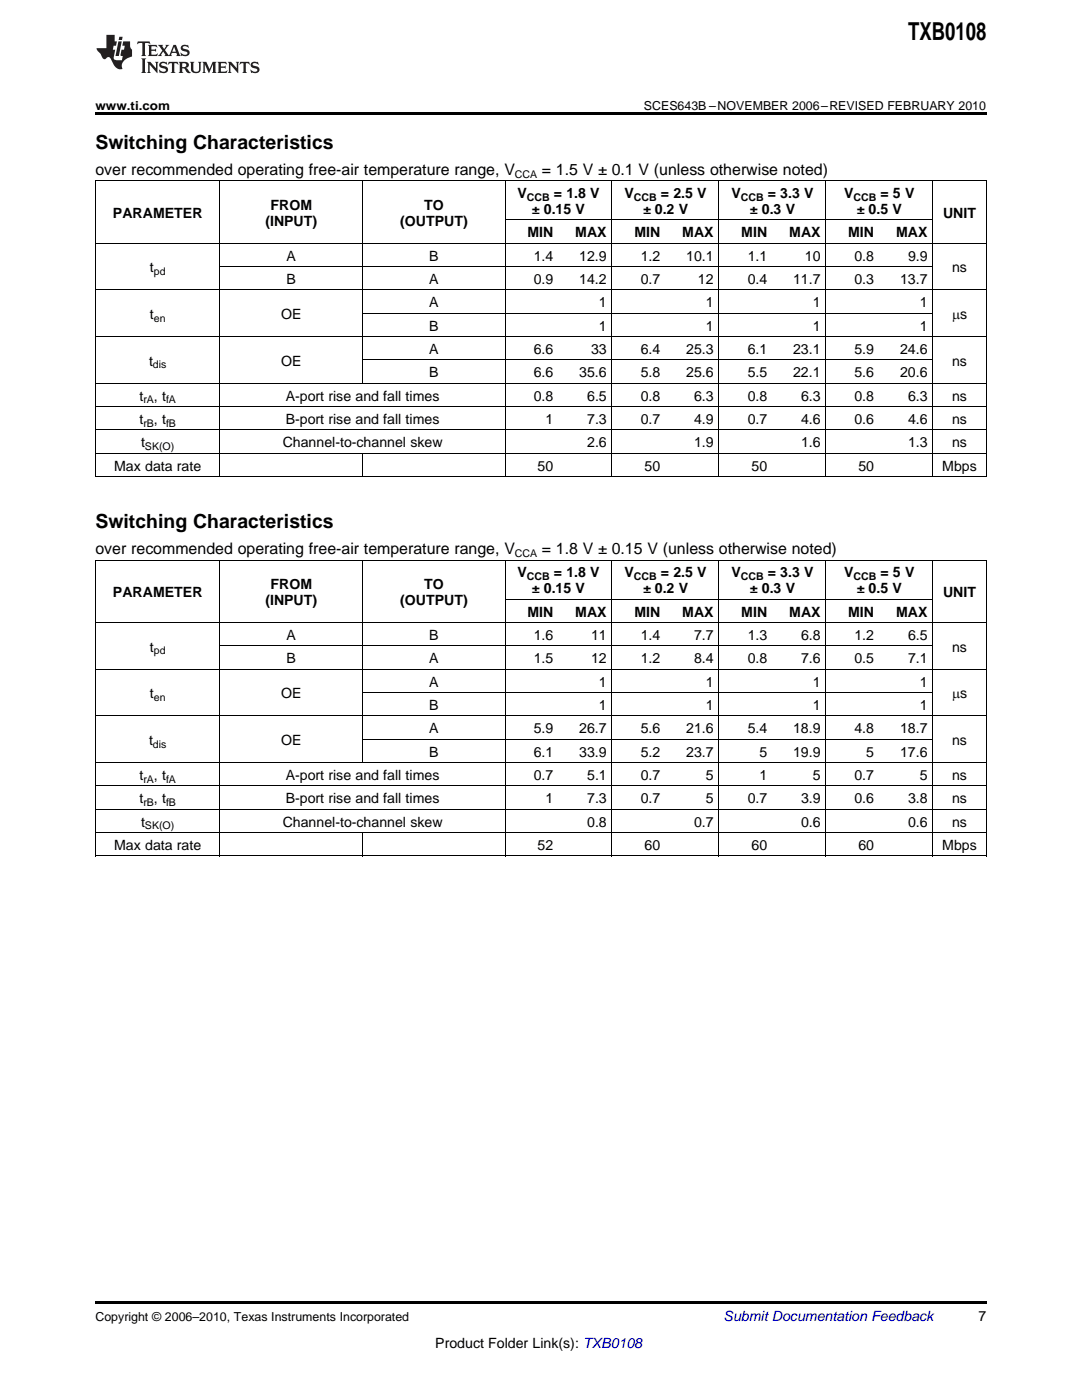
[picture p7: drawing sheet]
<svg xmlns="http://www.w3.org/2000/svg" width="216mm" height="279mm" viewBox="0 0 216 279" stroke-linecap="round" stroke-linejoin="round" font-family="sans-serif">
<g fill="#231f20">
<path d="M27.5 8.3l-.1 .5 .4-.2h.6v.1v2.1l-.2 .4h1l-.3-.4v-2.1l.1-.1h.5l.5 .2-.2-.5zM29.5 9l.2 .3v1.5l-.2 .4h1.8l.2-.6a1.04 1.04 0 0 1-1.3 .2v-.7h.6l.3 .2v-.6l-.3 .2h-.6v-.6l.8-.1 .4 .3-.2-.5zM31.5 9l.9 1.1-.9 1.1h.8l-.2-.2 .5-.7 .4 .7-.2 .2h1.5l-.1-.2 .1-.4h.9l.1 .4-.2 .2h1l-.3-.3-.7-1.9h-.5l-.9 2-.8-1 .9-1h-.8l.1 .3-.3 .5-.4-.6 .2-.2zM34.7 9.3l.4 1h-.7zM36.3 9.1a.63 .63 0 0 0-.2 .7 .63 .63 0 0 0 .6 .4l.6 .2 .1 .2a.75 .75 0 0 1-.7 .4 .75 .75 0 0 1-.6-.5l.1 .7 .1-.1a1.11 1.11 0 0 0 1.5-.6 1.13 1.13 0 0 0-1.2-.8l-.1-.4a1.04 1.04 0 0 1 1.2 .2l-.2-.5-.1 .1-.5-.2zM28.2 11.7l.2 .3v2.2l-.2 .4h1l-.3-.4v-2.2l.3-.3zM29.3 12.3l.3 .4v1.5l-.3 .4h.8l-.2-.4v-1.3l1.5 1.7v-1.9l.2-.4h-.7l.2 .4v.9l-1.1-1.3zM32 12.5a.62 .62 0 0 0-.2 .7 .62 .62 0 0 0 .6 .4l.6 .1 .1 .3a.76 .76 0 0 1-.7 .3 .76 .76 0 0 1-.6-.4l.1 .7 .1-.1a1.11 1.11 0 0 0 1.5-.6 1.13 1.13 0 0 0-1.2-.8l-.1-.4a1.04 1.04 0 0 1 1.2 .2l-.2-.6-.1 .1-.5-.1zM33.7 12.3l-.2 .7a.61 .61 0 0 1 .8-.4v1.6l-.2 .4h.9l-.2-.4v-1.6a.63 .63 0 0 1 .8 .4l-.2-.7zM35.6 12.3l.3 .4v1.5l-.3 .4h1l-.2-.2v-.8l.5 .2a.76 .76 0 0 0 1.2 .7l-1-1a.58 .58 0 0 0 .6-.5 .58 .58 0 0 0-.5-.6zM36.4 12.7l.1-.1a.45 .45 0 0 1 .5 .1 .45 .45 0 0 1 .1 .5l-.7 .2zM37.9 12.3l.2 .2a2.17 2.17 0 0 0 .3 1.9 .99 .99 0 0 0 1.6-.6v-1.1l.2-.4h-.7l.2 .2a1.92 1.92 0 0 1-.2 1.8 .6 .6 0 0 1-.9-.5v-1.1l.2-.4zM40.4 12.3l.2 .4v1.5l-.2 .4h.7l-.2-.4v-1.4l.8 1.8 .8-1.8v1.4l-.2 .4h.9l-.2-.4v-1.5l.2-.4h-.8l-.6 1.5-.6-1.5zM43.4 12.3l.2 .4v1.5l-.2 .4h1.8l.2-.6a1.04 1.04 0 0 1-1.3 .2v-.7h.5l.4 .2v-.6l-.4 .2h-.5v-.7h.8l.3 .3-.1-.6zM45.5 12.3l.2 .4v1.5l-.2 .4h.7l-.2-.4v-1.3l1.5 1.7v-1.9l.2-.4h-.7l.2 .4v.9l-1.1-1.3zM47.9 12.3l-.1 .7a.61 .61 0 0 1 .8-.4v1.6l-.3 .4h1l-.3-.4 .1-1.6a.63 .63 0 0 1 .7 .4l-.1-.7zM50.2 12.5a.62 .62 0 0 0-.2 .7 .62 .62 0 0 0 .6 .4l.6 .1 .2 .3a.76 .76 0 0 1-.8 .3 .76 .76 0 0 1-.6-.4l.1 .7 .2-.1a1.11 1.11 0 0 0 1.5-.6 1.13 1.13 0 0 0-1.3-.8l-.1-.4a1.04 1.04 0 0 1 1.2 .2l-.1-.6-.2 .1-.5-.1z"/>
<path d="M21.2 7v2.6h-1.9l.1 .4 .7 .9a.91 .91 0 0 0 1 .9 .56 .56 0 0 1 .5-.4 .56 .56 0 0 1 .5 .3l.4 .8a1.53 1.53 0 0 0 1.9 1.2 1.54 1.54 0 0 1 1-2.1l.9-.3v-1.4a1.52 1.52 0 0 1-.3-1.6h-1.4l-.2 .8h.5l-.2 .8h-.4l-.2 1v.2l.4 .1-.2 .8a1.93 1.93 0 0 1-1.6-.2l.3-1.9h-.5l.2-.8h.4l.2-.8h-.4v-1.3zM23.6 8.3l-.6 2.9h.7l.6-2.9zM23.8 7.3l-.1 .7h.6l.2-.7z"/>
</g>
<path d="M19 22.5h177.8v.5h-177.8zM19 259.7h177.8v.5h-177.8z" fill="#000"/>
<g fill="none" stroke="#000" stroke-width=".2">
<path d="M19 36.1h177.8M19.1 36.1v59.1M43.9 36.1v59.1M72.3 36.1v40.5M100.8 36.1v59.1M122.1 36.1v59.1M143.5 36.1v59.1M164.8 36.1v59.1M186.1 36.1v59.1M196.8 36.1v59.1M19 57.9h177.8M19 48.6h177.8"/>
<path d="M43.9 53.2h142.3M100.8 43.9h85.3M19 76.5h177.8M19 67.2h177.8M72.4 71.8h113.8M72.4 62.5h113.8M19 95.1h177.8M19 90.5h177.8M19 85.8h177.8M19 81.2h177.8M72.3 90.5v4.7M19 111.8h177.8"/>
<path d="M19.1 111.8v59.1M43.9 111.8v59.1M72.3 111.8v40.5M100.8 111.8v59.1M100.8 119.6h85.3M122.1 111.8v59.1M143.5 111.8v59.1M164.8 111.8v59.1M186.1 111.8v59.1M196.8 111.8v59.1M19 133.6h177.8M19 124.3h177.8"/>
<path d="M43.9 128.9h142.3M72.4 138.2h113.8M19 156.9h177.8M19 152.2h177.8M19 142.9h177.8M72.4 147.5h113.8M19 170.8h177.8M19 166.2h177.8M19 161.5h177.8M72.3 166.2v4.7"/>
</g>
<text font-size="4.9" x="181.2" y="7.9">TXB0108</text>
<g font-size="3.9">
<text x="19" y="29.7">Switching Characteristics</text>
<text x="19" y="105.4">Switching Characteristics</text>
</g>
<g font-size="3.2">
<text x="19" y="34.9">over recommended operating free-air temperature range, V</text>
<text x="108.1" y="34.9">= 1.5 V ± 0.1 V (unless otherwise noted)</text>
<text x="19" y="110.6">over recommended operating free-air temperature range, V</text>
<text x="108.1" y="110.6">= 1.8 V ± 0.15 V (unless otherwise noted)</text>
</g>
<g font-size="2.8">
<text x="54" y="41.8">FROM</text>
<text x="84.6" y="41.8">TO</text>
<text x="103.3" y="39.5">V</text>
<text x="110.5" y="39.5">= 1.8 V</text>
<text x="124.6" y="39.5">V</text>
<text x="131.9" y="39.5">= 2.5 V</text>
<text x="145.9" y="39.5">V</text>
<text x="153.2" y="39.5">= 3.3 V</text>
<text x="168.4" y="39.5">V</text>
<text x="175.7" y="39.5">= 5 V</text>
<text x="22.5" y="43.4">PARAMETER</text>
<text x="53" y="45">(INPUT)</text>
<text x="79.9" y="45">(OUTPUT)</text>
<text x="105.2" y="47.3">MIN</text>
<text x="106.2" y="42.7">± 0.15 V</text>
<text x="114.8" y="47.3">MAX</text>
<text x="126.6" y="47.3">MIN</text>
<text x="128.3" y="42.7">± 0.2 V</text>
<text x="136.1" y="47.3">MAX</text>
<text x="147.9" y="47.3">MIN</text>
<text x="149.6" y="42.7">± 0.3 V</text>
<text x="157.5" y="47.3">MAX</text>
<text x="169.2" y="47.3">MIN</text>
<text x="171" y="42.7">± 0.5 V</text>
<text x="178.8" y="47.3">MAX</text>
<text x="188.2" y="43.4">UNIT</text>
<text x="57.2" y="52">A</text>
<text x="85.7" y="52">B</text>
<text x="106.5" y="52">1.4</text>
<text x="115.6" y="52">12.9</text>
<text x="127.8" y="52">1.2</text>
<text x="136.9" y="52">10.1</text>
<text x="149.2" y="52">1.1</text>
<text x="160.6" y="52">10</text>
<text x="170.5" y="52">0.8</text>
<text x="181.2" y="52">9.9</text>
<text x="29.9" y="54.3">t</text>
<text x="57.2" y="56.7">B</text>
<text x="85.7" y="56.7">A</text>
<text x="106.5" y="56.7">0.9</text>
<text x="115.6" y="56.7">14.2</text>
<text x="127.8" y="56.7">0.7</text>
<text x="139.3" y="56.7">12</text>
<text x="149.2" y="56.7">0.4</text>
<text x="158.3" y="56.7">11.7</text>
<text x="170.5" y="56.7">0.3</text>
<text x="179.6" y="56.7">13.7</text>
<text x="190" y="54.3">ns</text>
<text x="29.9" y="63.6">t</text>
<text x="56.1" y="63.6">OE</text>
<text x="85.7" y="61.3">A</text>
<text x="85.7" y="66">B</text>
<text x="119.5" y="61.3">1</text>
<text x="119.5" y="66">1</text>
<text x="140.8" y="61.3">1</text>
<text x="140.8" y="66">1</text>
<text x="162.2" y="61.3">1</text>
<text x="162.2" y="66">1</text>
<text x="183.5" y="61.3">1</text>
<text x="183.5" y="66">1</text>
<text x="190" y="63.6">ms</text>
<text x="85.7" y="70.6">A</text>
<text x="106.5" y="70.6">6.6</text>
<text x="117.9" y="70.6">33</text>
<text x="127.8" y="70.6">6.4</text>
<text x="136.9" y="70.6">25.3</text>
<text x="149.2" y="70.6">6.1</text>
<text x="158.3" y="70.6">23.1</text>
<text x="170.5" y="70.6">5.9</text>
<text x="179.6" y="70.6">24.6</text>
<text x="29.7" y="73">t</text>
<text x="56.1" y="73">OE</text>
<text x="85.7" y="75.3">B</text>
<text x="106.5" y="75.3">6.6</text>
<text x="115.6" y="75.3">35.6</text>
<text x="127.8" y="75.3">5.8</text>
<text x="136.9" y="75.3">25.6</text>
<text x="149.2" y="75.3">5.5</text>
<text x="158.3" y="75.3">22.1</text>
<text x="170.5" y="75.3">5.6</text>
<text x="179.6" y="75.3">20.6</text>
<text x="190" y="73">ns</text>
<text x="27.8" y="79.9">t</text>
<text x="30.7" y="79.9">, t</text>
<text x="57" y="79.9">A-port rise and fall times</text>
<text x="106.5" y="79.9">0.8</text>
<text x="117.2" y="79.9">6.5</text>
<text x="127.8" y="79.9">0.8</text>
<text x="138.5" y="79.9">6.3</text>
<text x="149.2" y="79.9">0.8</text>
<text x="159.8" y="79.9">6.3</text>
<text x="170.5" y="79.9">0.8</text>
<text x="181.2" y="79.9">6.3</text>
<text x="190" y="79.9">ns</text>
<text x="27.8" y="84.6">t</text>
<text x="28.2" y="89.3">t</text>
<text x="30.7" y="84.6">, t</text>
<text x="56.4" y="89.3">Channel-to-channel skew</text>
<text x="57" y="84.6">B-port rise and fall times</text>
<text x="108.8" y="84.6">1</text>
<text x="117.2" y="84.6">7.3</text>
<text x="117.2" y="89.3">2.6</text>
<text x="127.8" y="84.6">0.7</text>
<text x="138.5" y="84.6">4.9</text>
<text x="138.5" y="89.3">1.9</text>
<text x="149.2" y="84.6">0.7</text>
<text x="159.8" y="84.6">4.6</text>
<text x="159.8" y="89.3">1.6</text>
<text x="170.5" y="84.6">0.6</text>
<text x="181.2" y="84.6">4.6</text>
<text x="181.2" y="89.3">1.3</text>
<text x="190" y="84.6">ns</text>
<text x="190" y="89.3">ns</text>
<text x="22.8" y="93.9">Max data rate</text>
<text x="107.3" y="93.9">50</text>
<text x="128.6" y="93.9">50</text>
<text x="150" y="93.9">50</text>
<text x="171.3" y="93.9">50</text>
<text x="188" y="93.9">Mbps</text>
<text x="22.5" y="119.1">PARAMETER</text>
<text x="54" y="117.5">FROM</text>
<text x="84.6" y="117.5">TO</text>
<text x="103.3" y="115.2">V</text>
<text x="106.2" y="118.4">± 0.15 V</text>
<text x="110.5" y="115.2">= 1.8 V</text>
<text x="124.6" y="115.2">V</text>
<text x="128.3" y="118.4">± 0.2 V</text>
<text x="131.9" y="115.2">= 2.5 V</text>
<text x="145.9" y="115.2">V</text>
<text x="149.6" y="118.4">± 0.3 V</text>
<text x="153.2" y="115.2">= 3.3 V</text>
<text x="168.4" y="115.2">V</text>
<text x="171" y="118.4">± 0.5 V</text>
<text x="175.7" y="115.2">= 5 V</text>
<text x="188.2" y="119.1">UNIT</text>
<text x="53" y="120.7">(INPUT)</text>
<text x="79.9" y="120.7">(OUTPUT)</text>
<text x="105.2" y="123">MIN</text>
<text x="114.8" y="123">MAX</text>
<text x="126.6" y="123">MIN</text>
<text x="136.1" y="123">MAX</text>
<text x="147.9" y="123">MIN</text>
<text x="157.5" y="123">MAX</text>
<text x="169.2" y="123">MIN</text>
<text x="178.8" y="123">MAX</text>
<text x="29.9" y="130">t</text>
<text x="57.2" y="127.7">A</text>
<text x="85.7" y="127.7">B</text>
<text x="106.5" y="127.7">1.6</text>
<text x="117.9" y="127.7">11</text>
<text x="127.8" y="127.7">1.4</text>
<text x="138.5" y="127.7">7.7</text>
<text x="149.2" y="127.7">1.3</text>
<text x="159.8" y="127.7">6.8</text>
<text x="170.5" y="127.7">1.2</text>
<text x="181.2" y="127.7">6.5</text>
<text x="190" y="130">ns</text>
<text x="57.2" y="132.4">B</text>
<text x="85.7" y="132.4">A</text>
<text x="85.7" y="137">A</text>
<text x="106.5" y="132.4">1.5</text>
<text x="117.9" y="132.4">12</text>
<text x="119.5" y="137">1</text>
<text x="127.8" y="132.4">1.2</text>
<text x="138.5" y="132.4">8.4</text>
<text x="140.8" y="137">1</text>
<text x="149.2" y="132.4">0.8</text>
<text x="159.8" y="132.4">7.6</text>
<text x="162.2" y="137">1</text>
<text x="170.5" y="132.4">0.5</text>
<text x="181.2" y="132.4">7.1</text>
<text x="183.5" y="137">1</text>
<text x="29.9" y="139.3">t</text>
<text x="56.1" y="139.3">OE</text>
<text x="85.7" y="141.7">B</text>
<text x="119.5" y="141.7">1</text>
<text x="140.8" y="141.7">1</text>
<text x="162.2" y="141.7">1</text>
<text x="183.5" y="141.7">1</text>
<text x="190" y="139.3">ms</text>
<text x="29.7" y="148.7">t</text>
<text x="56.1" y="148.7">OE</text>
<text x="85.7" y="146.3">A</text>
<text x="106.5" y="146.3">5.9</text>
<text x="115.6" y="146.3">26.7</text>
<text x="127.8" y="146.3">5.6</text>
<text x="136.9" y="146.3">21.6</text>
<text x="149.2" y="146.3">5.4</text>
<text x="158.3" y="146.3">18.9</text>
<text x="170.5" y="146.3">4.8</text>
<text x="179.6" y="146.3">18.7</text>
<text x="190" y="148.7">ns</text>
<text x="27.8" y="155.6">t</text>
<text x="30.7" y="155.6">, t</text>
<text x="57" y="155.6">A-port rise and fall times</text>
<text x="85.7" y="151">B</text>
<text x="106.5" y="151">6.1</text>
<text x="106.5" y="155.6">0.7</text>
<text x="115.6" y="151">33.9</text>
<text x="117.2" y="155.6">5.1</text>
<text x="127.8" y="151">5.2</text>
<text x="127.8" y="155.6">0.7</text>
<text x="136.9" y="151">23.7</text>
<text x="140.8" y="155.6">5</text>
<text x="151.5" y="151">5</text>
<text x="151.5" y="155.6">1</text>
<text x="158.3" y="151">19.9</text>
<text x="162.2" y="155.6">5</text>
<text x="170.5" y="155.6">0.7</text>
<text x="172.8" y="151">5</text>
<text x="179.6" y="151">17.6</text>
<text x="183.5" y="155.6">5</text>
<text x="190" y="155.6">ns</text>
<text x="27.8" y="160.3">t</text>
<text x="30.7" y="160.3">, t</text>
<text x="57" y="160.3">B-port rise and fall times</text>
<text x="108.8" y="160.3">1</text>
<text x="117.2" y="160.3">7.3</text>
<text x="127.8" y="160.3">0.7</text>
<text x="140.8" y="160.3">5</text>
<text x="149.2" y="160.3">0.7</text>
<text x="159.8" y="160.3">3.9</text>
<text x="170.5" y="160.3">0.6</text>
<text x="181.2" y="160.3">3.8</text>
<text x="190" y="160.3">ns</text>
<text x="28.2" y="165">t</text>
<text x="56.4" y="165">Channel-to-channel skew</text>
<text x="117.2" y="165">0.8</text>
<text x="138.5" y="165">0.7</text>
<text x="159.8" y="165">0.6</text>
<text x="181.2" y="165">0.6</text>
<text x="190" y="165">ns</text>
<text x="22.8" y="169.6">Max data rate</text>
<text x="107.3" y="169.6">52</text>
<text x="128.6" y="169.6">60</text>
<text x="150" y="169.6">60</text>
<text x="171.3" y="169.6">60</text>
<text x="188" y="169.6">Mbps</text>
<text x="195.3" y="263.6">7</text>
<text x="86.9" y="269">Product Folder Link(s): TXB0108</text>
</g>
<text font-size="2.8" fill="#0000c8" x="144.4" y="263.6">Submit Documentation Feedback</text>
<g font-size="2.5">
<text x="19" y="21.9">www.ti.com</text>
<text x="128.5" y="21.9">SCES643B –NOVEMBER 2006–REVISED FEBRUARY 2010</text>
<text x="19" y="263.6">Copyright © 2006–2010, Texas Instruments Incorporated</text>
</g>
<g font-size="2.1">
<text x="102.7" y="35.5">CCA</text>
<text x="105.1" y="40.1">CCB</text>
<text x="126.5" y="40.1">CCB</text>
<text x="147.8" y="40.1">CCB</text>
<text x="170.3" y="40.1">CCB</text>
<text x="30.7" y="54.9">pd</text>
<text x="30.7" y="64.2">en</text>
<text x="30.5" y="73.5">dis</text>
<text x="28.6" y="80.5">rA</text>
<text x="33.1" y="80.5">fA</text>
<text x="28.6" y="85.2">rB</text>
<text x="28.9" y="89.8">SK(O)</text>
<text x="33.1" y="85.2">fB</text>
<text x="102.7" y="111.2">CCA</text>
<text x="105.1" y="115.8">CCB</text>
<text x="126.5" y="115.8">CCB</text>
<text x="147.8" y="115.8">CCB</text>
<text x="170.3" y="115.8">CCB</text>
<text x="30.7" y="130.6">pd</text>
<text x="30.7" y="139.9">en</text>
<text x="30.5" y="149.2">dis</text>
<text x="28.6" y="156.2">rA</text>
<text x="28.6" y="160.9">rB</text>
<text x="33.1" y="156.2">fA</text>
<text x="33.1" y="160.9">fB</text>
<text x="28.9" y="165.5">SK(O)</text>
</g>
</svg>
